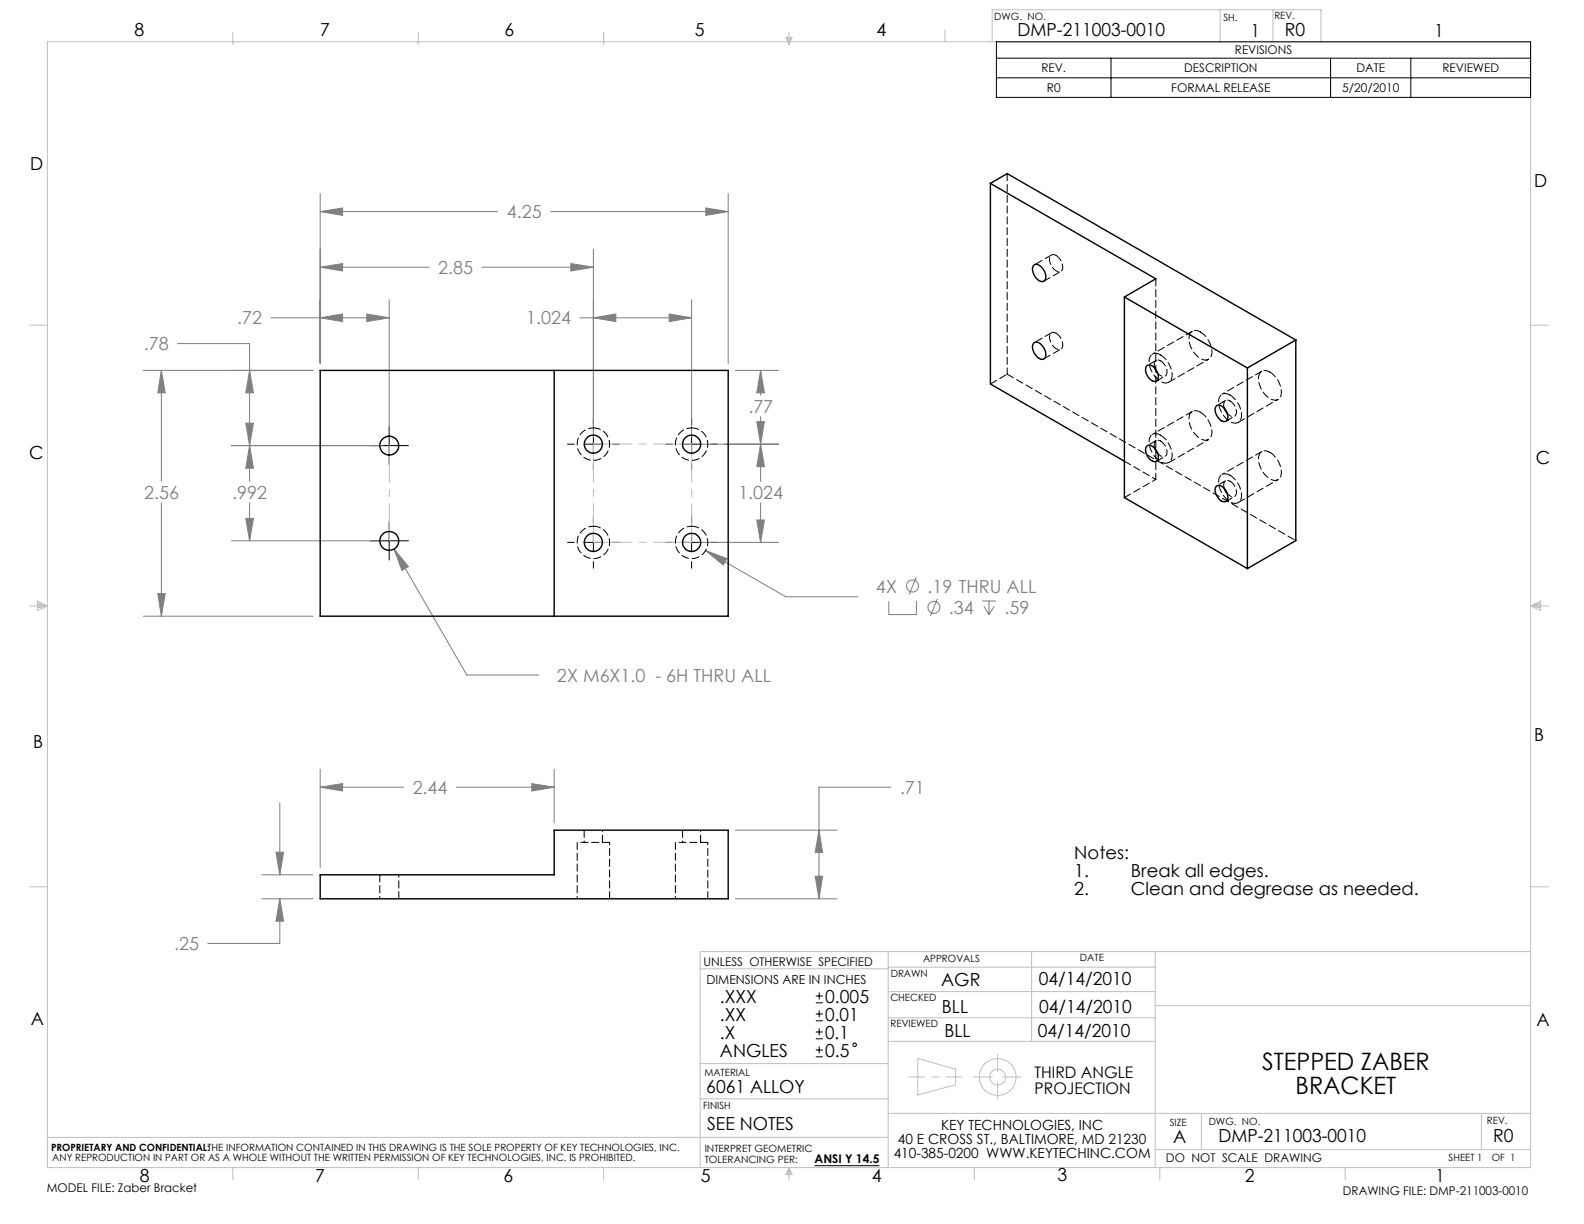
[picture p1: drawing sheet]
<svg xmlns="http://www.w3.org/2000/svg" width="279mm" height="216mm" viewBox="0 0 279 216" stroke-linecap="round" stroke-linejoin="round" font-family="sans-serif">
<g fill="none" stroke="#c0c0c0" stroke-width=".18">
<path d="M8.4 7.4h261.6v198.6h-261.6zM41.1 5.7v2.1M73.8 5.7v2.1M106.5 5.7v2.1M138.6 6.6h1.1l-.5 1.2zM138.9 6.6l.3 1.2M139.2 5.7v2.1M139.5 6.6l-.3 1.2M166.7 5.3v2.1M175 7.4v-5.7h58v5.7M215.2 1.7v5.7M224.5 1.7v5.7"/>
<path d="M5.2 57.4h3.2M270 57.4h3.2M5.2 106.9h3.2M6.6 106l1.8 .9-1.8 .8zM6.6 106.4l1.8 .5M6.6 106.6l1.8 .3M8.4 106.9l-1.8 .2M270 106.9h3.2M270 106.9l1.7 .2M270 106.9l1.7-.9v1.7zM271.7 106.6l-1.7 .3M271.7 106.4l-1.7 .5"/>
<path d="M5.2 156.4h3.2M270 156.4h3.2M123.5 170.9h33.2M156.7 167.9v38.1M156.7 179.5h47.1M156.7 174.9h47.1M156.7 170.6h47.1M182 167.9v15.8M203.8 167.9v38.1M203.8 177.4h66.2M270 167.9h-146.5v38.1M123.5 193.8h33.2"/>
<path d="M123.5 187.6h33.2M156.7 196.4h113.3M156.7 183.7h47.1M161.9 186.7l6.7 1.9v2.7l-6.7 1.8zM171.7 190h3.3M176 186v3.1M176 190.9v3M176.8 190h3.3M211.9 196.4v6.4M261.3 196.4v6.4M8.4 200.6h148.3M41.1 206v2.1"/>
<path d="M73.8 206v2.1M106.5 206v2.1M139.2 206v2.1M139.2 206l.5 1.2h-1.1zM139.2 206l-.3 1.2M139.2 206l.3 1.2M171.9 206v2.1M203.8 202.8h66.2M204.6 206v2.1M237.3 206v2.1"/>
<circle cx="176" cy="190" r="1.4"/>
<circle cx="176" cy="190" r="3.2"/>
</g>
<path d="M169.7 190h-9.4" fill="none" stroke="#c0c0c0" stroke-width=".18" stroke-dasharray="15.2 1.3 1.3 1.3" stroke-dashoffset="12.5"/>
<g fill="none" stroke="#808080" stroke-width=".18">
<path d="M56.5 37.3l3.9-.6v1.3zM56.5 34.1v30M56.5 37.3h31.3M97.1 37.3h31.3M124.5 36.7l3.9 .6-3.9 .7zM128.4 34.1v30M47.8 56.1h20.9M56.5 56.1l3.9-.7v1.3zM56.5 47.1l3.9-.6v1.3zM56.5 47.1h19.2M64.7 55.4l4 .7-4 .6zM68.7 52.9v24.4"/>
<path d="M85 47.1h19.7M100.7 46.5l4 .6-4 .7zM102.3 56.1h19.7M104.7 56.1l3.9-.7v1.3zM104.7 44v33.1M118 55.4l4 .7-4 .6zM122 52.9v24.2M25.3 65.3h29.9M28.5 65.3l.6 4h-1.3zM28.5 65.3v19.6M31.3 60.6h12.7v24.3M40.9 78.6h26.5"/>
<path d="M43.4 74.6h1.3l-.7 4zM44 65.3l.7 4h-1.3zM44 78.6l.7 4h-1.3zM123.3 78.4h14M129.7 65.3h7.6M133.5 74.4h1.3l-.6 4zM134.2 78.4l.6 3.9h-1.3zM134.2 65.3l.6 4h-1.3zM134.2 65.3v4.4M134.2 73.5v11.4M28.5 88.7v20M40.9 95.4h26.5"/>
<path d="M43.4 91.4h1.3l-.7 4zM44 88.7v6.7M69.5 96.8l2.5 3.1-1.1 .7zM69.5 96.8l12.8 22.3h12.7M123.3 95.7h14M124.5 97.1l3.7 1.4-.6 1.2zM124.5 97.1l14.1 8.2h12.7M133.5 91.7h1.3l-.6 4zM134.2 88.7v7M25.3 108.7h29.9M27.8 104.7h1.3l-.6 4zM156.8 106v2.4h4.8v-2.4"/>
<path d="M161.6 101.8l-1.2 3.1M165.3 105.6l-1.2 3.1M173.2 106h2.5M173.6 107l.8 1.4M174.4 106v2.4M175.4 107l-1 1.4M56.5 138.9l3.9-.7v1.3zM56.5 135.7v17.3M56.5 138.9h14.7M80.5 138.9h17.3M93.8 138.2l4 .7-4 .6zM97.8 135.7v9.5"/>
<path d="M157.2 138.9h-12.7v19.6M46.2 154.3h9M46.2 158.5h9M48.7 150.3h1.3l-.6 4zM49.4 158.5l.6 4h-1.3zM49.4 158.5v7.9h-12.7M49.4 141.6v12.7M129.7 158.5h17.9M129.7 146.4h17.9M143.8 154.6h1.3l-.6 3.9zM144.5 146.4l.6 4h-1.3z"/>
<circle cx="161" cy="103.4" r="1.06"/>
<circle cx="164.7" cy="107.1" r="1.07"/>
</g>
<g fill="none" stroke="#000" stroke-width=".18">
<path d="M175.8 7.4h94.2v9.8h-94.2zM175.8 10.3h94.2M175.8 13.7h94.2M196 10.3v6.9M234.7 10.3v6.9M248.8 10.3v6.9M65.3 78.6h6.7M68.7 75.2v6.8M100.1 78.4h1.2M103 78.4h3.4M104.7 73.8v1.2M104.7 76.7v3.3"/>
<path d="M108.1 78.4h1.1M117.4 78.4h1.2M120.3 78.4h3.4M122 73.8v1.2M122 76.7v3.3M125.4 78.4h1.1M65.3 95.4h6.7M68.7 92v6.8M100.1 95.7h1.2M103 95.7h3.4M104.7 81.7v1.2M104.7 91.1v1.2"/>
<path d="M104.7 94v3.4M104.7 99.1v1.1M108.1 95.7h1.1M117.4 95.7h1.2M120.3 95.7h3.4M122 81.7v1.2M122 91.1v1.2M122 94v3.4M122 99.1v1.1M125.4 95.7h1.1"/>
</g>
<path d="M68.7 78.6v16.8" fill="none" stroke="#c0c0c0" stroke-width=".18" stroke-dasharray="15.2 1.3 1.3 1.3" stroke-dashoffset="8.7"/>
<path d="M104.7 78.3h17.3M104.7 78.3v17.4M122 78.3v17.4M104.7 95.7h17.3" fill="none" stroke="#c0c0c0" stroke-width=".18" stroke-dasharray="15.2 1.3 1.3 1.3" stroke-dashoffset="8.5"/>
<path d="M28.5 65.3l.6 4h-1.3zM27.8 104.7h1.3l-.6 4zM56.5 37.3l3.9-.6v1.3zM124.5 36.7l3.9 .6-3.9 .7zM56.5 56.1l3.9-.7v1.3zM64.7 55.4l4 .7-4 .6zM56.5 47.1l3.9-.6v1.3zM100.7 46.5l4 .6-4 .7zM44 65.3l.7 4h-1.3zM43.4 74.6h1.3l-.7 4zM44 78.6l.7 4h-1.3zM43.4 91.4h1.3l-.7 4zM134.2 78.4l.6 3.9h-1.3zM133.5 91.7h1.3l-.6 4zM104.7 56.1l3.9-.7v1.3zM118 55.4l4 .7-4 .6zM124.5 97.1l3.1 2.6 .6-1.2zM69.5 96.8l1.4 3.8 1.1-.7zM134.2 65.3l.6 4h-1.3zM133.5 74.4h1.3l-.6 4zM48.7 150.3h1.3l-.6 4zM49.4 158.5l.6 4h-1.3zM143.8 154.6h1.3l-.6 3.9zM144.5 146.4l.6 4h-1.3zM93.8 138.2l4 .7-4 .6zM56.5 138.9l3.9-.7v1.3z" fill="#808080"/>
<g fill="none" stroke="#000" stroke-width=".25">
<path d="M174.7 32.3l29.2 16.9-5.6 3.2M174.7 32.3l3-1.7 50.9 29.4M174.7 32.3v35.4l23.6 13.7M182.4 46.7a1.71 1.71 0 0 1 1.9 1.3l.1 .4a.84 .84 0 0 1 0 .9 .84 .84 0 0 1-.8 .3 2.29 2.29 0 0 1-1.3-2.7zM198.3 52.4l21.7 12.5M198.3 52.4v35.4l21.7 12.5M228.6 60l-8.6 4.9M228.6 60v35.4l-8.6 4.9M56.5 65.3h71.9v43.4h-71.9zM97.8 65.3v43.4M182.4 60.4a1.41 1.41 0 0 1 1.7 1l.3 .7a.84 .84 0 0 1 0 .9 .84 .84 0 0 1-.8 .4 2.29 2.29 0 0 1-1.3-2.8zM202.2 64.6a1.02 1.02 0 0 1 1.6 .5l.2 .3a1.31 1.31 0 0 1-.1 1.8 1.96 1.96 0 0 1-1.8-2.4z"/>
<path d="M202.2 78.8a.87 .87 0 0 1 1.4 .2 1.86 1.86 0 0 1 .5 2.3 1.21 1.21 0 0 1-1.6-.7l-.4-1zM203.7 65l.5 .8M203.7 79.1l.5 .9M214.6 71.5a1.35 1.35 0 0 1 1.7 1l.2 .7a.78 .78 0 0 1 0 .8 .78 .78 0 0 1-.8 .3 2.17 2.17 0 0 1-1.2-2.6zM216 72l.5 .9M220 64.9v35.4M214.5 85.8a1.01 1.01 0 0 1 1.6 .5 1.51 1.51 0 0 1 .1 2.2 1.97 1.97 0 0 1-1.8-2.5zM216 86.2l.5 .8M56.5 154.3h41.3v-7.9h30.6v12.1h-71.9z"/>
<circle cx="68.7" cy="78.6" r="1.66"/>
<circle cx="104.7" cy="78.3" r="1.59"/>
<circle cx="122" cy="78.3" r="1.59"/>
<circle cx="68.7" cy="95.4" r="1.67"/>
<circle cx="104.7" cy="95.7" r="1.59"/>
<circle cx="122" cy="95.7" r="1.59"/>
</g>
<g fill="none" stroke="#000" stroke-width=".18" stroke-dasharray="1.3 .6">
<path d="M177.7 30.6v35.4M184.1 49.6l3-1.7M185.5 45l-3 1.7M185.5 58.7l-3 1.7M186.3 45a2.41 2.41 0 0 1 1 2.7 .92 .92 0 0 1-1.4-.3 2.02 2.02 0 0 1-.6-2.4 .87 .87 0 0 1 1 0M186.3 58.8a2.41 2.41 0 0 1 1 2.6 1.1 1.1 0 0 1-1.7-.5l-.3-.7a1.06 1.06 0 0 1 .5-1.6l.5 .2M203.9 49.2v35.4M210.3 58.4l-7 4.1M211.7 58.6a4.2 4.2 0 0 1 1.9 4.2 1.18 1.18 0 0 1-1.9 .4 3.8 3.8 0 0 1-1.7-4.5 1.25 1.25 0 0 1 1.7-.1M104.7 75.5a2.88 2.88 0 0 1 2.6 4 2.88 2.88 0 0 1-4.7 .8 2.88 2.88 0 0 1 1.1-4.7l1-.1M122 75.5a2.88 2.88 0 0 1 2.6 4 2.88 2.88 0 0 1-4.7 .8 2.88 2.88 0 0 1 1.1-4.7l1-.1M174.7 67.7l3-1.7"/>
<path d="M177.7 66l50.9 29.4M184.1 63.3l3-1.7M203.7 65l-.1-.3a.79 .79 0 0 1 .1-.9 .79 .79 0 0 1 .8-.3l.2 .1M203.7 79.1a.87 .87 0 0 1-.1-1 .87 .87 0 0 1 .9-.4l.2 .1M203.9 63.6l-1.5 .9M203.9 77.7l-1.5 .9M204 67.2l1.5-.9M204.7 62.6a4.2 4.2 0 0 1 1.9 4.3 1.18 1.18 0 0 1-1.9 .4 4.2 4.2 0 0 1-1.9-4.3 1.18 1.18 0 0 1 1.9-.4M204.7 63.6a2.2 2.2 0 0 1 1 2.6 1 1 0 0 1-1.5-.4M204.7 76.8a4.2 4.2 0 0 1 1.9 4.2 1.21 1.21 0 0 1-1.9 .5 4.3 4.3 0 0 1-1.9-4.3 1.18 1.18 0 0 1 1.9-.4M204.7 77.8a2.2 2.2 0 0 1 1 2.5 1 1 0 0 1-1.5-.3M206.2 67.4l7-4"/>
<path d="M210.3 72.6l-7 4M211.7 72.7a4.2 4.2 0 0 1 1.9 4.2 1.21 1.21 0 0 1-1.9 .5 3.9 3.9 0 0 1-1.7-4.6 1.25 1.25 0 0 1 1.7-.1M216 72a.87 .87 0 0 1-.2-.9 .87 .87 0 0 1 .9-.5l.3 .1M216.2 70.6l-1.5 .9M216.3 74.3l1.5-.9M217 69.7a4 4 0 0 1 1.9 4.2 1.27 1.27 0 0 1-2.3 .2 4.2 4.2 0 0 1-1.5-4 1.18 1.18 0 0 1 1.9-.4M217 70.7a2.13 2.13 0 0 1 .9 2.5 .84 .84 0 0 1-1.3-.2l-.1-.1M218.4 74.5l7-4.1M222.6 65.5l-7.1 4M222.6 79.7l-7.1 4M224 65.6a4.2 4.2 0 0 1 1.9 4.3 1.32 1.32 0 0 1-2.2 .2 4 4 0 0 1-1.6-4 1.21 1.21 0 0 1 1.9-.5M224 79.8a4.2 4.2 0 0 1 1.9 4.2 1.32 1.32 0 0 1-2.2 .2 4 4 0 0 1-1.6-4 1.18 1.18 0 0 1 1.9-.4"/>
<path d="M104.7 92.8a2.87 2.87 0 0 1 2.5 4.2 2.87 2.87 0 0 1-4.9 .4 2.87 2.87 0 0 1 1.9-4.5l.5-.1M122 92.8a2.87 2.87 0 0 1 2.5 4.2 2.87 2.87 0 0 1-4.9 .4 2.87 2.87 0 0 1 1.9-4.5l.5-.1M198.3 81.4l5.6 3.2M198.3 87.8l5.6-3.2M204 81.4l1.5-.9M206.2 81.6l7-4.1M216 86.2l-.1-.3a.76 .76 0 0 1 .1-.9 .76 .76 0 0 1 1-.1M216.2 84.8l-1.5 .9M216.3 88.4l1.5-.8M217 83.8a4.1 4.1 0 0 1 1.9 4.3 1.28 1.28 0 0 1-2.3 .2 4.2 4.2 0 0 1-1.5-4 1.23 1.23 0 0 1 1.9-.5M217 84.9a2.35 2.35 0 0 1 1.1 2.3 .68 .68 0 0 1-.6 .4 .68 .68 0 0 1-.6-.2l-.4-.4M218.4 88.7l7-4.1"/>
<path d="M67 154.3v4.2M70.3 158.5v-4.2M101.8 148.6v9.9M103 146.4v2.2M106.3 148.6v-2.2M107.5 148.6h-5.7M107.5 158.5v-9.9M119.1 148.6v9.9M120.4 146.4v2.2M123.6 148.6v-2.2M124.8 148.6h-5.7M124.8 158.5v-9.9"/>
</g>
<g fill="none" stroke="#000" stroke-width=".18">
<path d="M143.9 176.9h1.2M143.9 175.7h1.2M143.9 178.9h1.2M144.5 175v1.3M144.5 178.2v1.3M143.9 180.1h1.2M143.9 183.2h1.2M143.9 182h1.2M143.9 186.4h1.2M143.9 185.2h1.2M144.5 181.4v1.2M144.5 184.6v1.2"/>
<path d="M143.7 205.6h11.4"/>
<circle cx="150.8" cy="184.3" r=".31"/>
</g>
<g font-size="4.2">
<text x="222.6" y="188.7">STEPPED ZABER</text>
<text x="228.5" y="192.9">BRACKET</text>
</g>
<g font-size="3.2">
<text x="23.7" y="6.3">8</text>
<text x="56.5" y="6.4">7</text>
<text x="89" y="6.4">6</text>
<text x="122.6" y="6.4">5</text>
<text x="154.6" y="6.3">4</text>
<text x="179.5" y="6.4">DMP-211003-0010</text>
<text x="220.6" y="6.5">1</text>
<text x="226.6" y="6.4">R0</text>
<text x="253" y="6.6">1</text>
<text x="5.3" y="30">D</text>
<text x="270.6" y="32.9">D</text>
<text x="5.2" y="81">C</text>
<text x="270.9" y="81.9">C</text>
<text x="5.8" y="132">B</text>
<text x="270.6" y="130.7">B</text>
<text x="189.5" y="151.6">Notes:</text>
<text x="189.5" y="154.7">1.</text>
<text x="199.5" y="154.7">Break all edges.</text>
<text x="189.5" y="157.9">2.</text>
<text x="199.5" y="157.9">Clean and degrease as needed.</text>
<text x="166" y="173.9">AGR</text>
<text x="183.2" y="173.8">04/14/2010</text>
<text x="127" y="176.9">.XXX</text>
<text x="145.6" y="176.9">0.005</text>
<text x="166.2" y="178.8">BLL</text>
<text x="183.3" y="178.6">04/14/2010</text>
<text x="5.4" y="180.9">A</text>
<text x="127" y="180.1">.XX</text>
<text x="127" y="183.2">.X</text>
<text x="145.6" y="180">0.01</text>
<text x="145.6" y="183.2">0.1</text>
<text x="166.6" y="182.9">BLL</text>
<text x="183" y="183">04/14/2010</text>
<text x="271" y="181">A</text>
<text x="127" y="186.4">ANGLES</text>
<text x="145.6" y="186.4">0.5</text>
<text x="124.6" y="192.8">6061 ALLOY</text>
<text x="124.7" y="199.4">SEE NOTES</text>
<text x="207" y="201.6">A</text>
<text x="214.9" y="201.5">DMP-211003-0010</text>
<text x="263.4" y="201.4">R0</text>
<text x="24.7" y="208.4">8</text>
<text x="55.6" y="208.5">7</text>
<text x="88.8" y="208.4">6</text>
<text x="123.6" y="208.4">5</text>
<text x="153.8" y="208.4">4</text>
<text x="186.6" y="208.3">3</text>
<text x="219.6" y="208.4">2</text>
<text x="253.2" y="208.5">1</text>
</g>
<g font-size="3.2" fill="#808080">
<text x="89.4" y="38.5">4.25</text>
<text x="77.3" y="48.3">2.85</text>
<text x="41.9" y="57.2">.72</text>
<text x="92.8" y="57.2">1.024</text>
<text x="25.4" y="61.8">.78</text>
<text x="132" y="72.8">.77</text>
<text x="25.4" y="88">2.56</text>
<text x="41" y="88">.992</text>
<text x="130.2" y="88">1.024</text>
<text x="154.5" y="104.5">4X</text>
<text x="163.6" y="104.5">.19 THRU ALL</text>
<text x="167.4" y="108.3">.34</text>
<text x="177.2" y="108.3">.59</text>
<text x="98.2" y="120.2">2X M6X1.0 - 6H THRU ALL</text>
<text x="72.8" y="140">2.44</text>
<text x="158.8" y="140">.71</text>
<text x="30.7" y="167.6">.25</text>
</g>
<g font-size="2.8">
<text x="182.5" y="190.1">THIRD ANGLE</text>
<text x="182.5" y="192.9">PROJECTION</text>
</g>
<g font-size="2.5">
<text x="158.4" y="201.9">40 E CROSS ST., BALTIMORE, MD 21230</text>
<text x="166" y="199.4">KEY TECHNOLOGIES, INC</text>
<text x="157.6" y="204.3">410-385-0200 WWW.KEYTECHINC.COM</text>
</g>
<text font-size="2.2" x="124.6" y="173.7">DIMENSIONS ARE IN INCHES</text>
<g font-size="2.1">
<text x="217.8" y="9.6">REVISIONS</text>
<text x="183.7" y="12.8">REV.</text>
<text x="184.7" y="16.2">R0</text>
<text x="206.6" y="16.2">FORMAL RELEASE</text>
<text x="208.9" y="12.8">DESCRIPTION</text>
<text x="236.8" y="16.2">5/20/2010</text>
<text x="239.3" y="12.8">DATE</text>
<text x="254.4" y="12.8">REVIEWED</text>
<text x="124.1" y="170.3">UNLESS OTHERWISE SPECIFIED</text>
<text x="143.7" y="205.2">ANSI Y 14.5</text>
<text x="205.7" y="205">DO NOT SCALE DRAWING</text>
<text x="8.2" y="210.3">MODEL FILE: Zaber Bracket</text>
<text x="236.9" y="210.7">DRAWING FILE: DMP-211003-0010</text>
</g>
<g font-size="1.8">
<text x="175.4" y="3.5">DWG. NO.</text>
<text x="215.8" y="3.6">SH.</text>
<text x="224.8" y="3.3">REV.</text>
<text x="157.1" y="172.3">DRAWN</text>
<text x="162.8" y="169.7">APPROVALS</text>
<text x="190.5" y="169.5">DATE</text>
<text x="157.1" y="176.6">CHECKED</text>
<text x="157.1" y="181.2">REVIEWED</text>
<text x="124.2" y="189.8">MATERIAL</text>
<text x="124.1" y="195.6">FINISH</text>
<text x="9" y="203">PROPRIETARY AND CONFIDENTIAL:THE INFORMATION CONTAINED IN THIS DRAWING IS THE SOLE PROPERTY OF KEY TECHNOLOGIES, INC.</text>
<text x="124.3" y="203.1">INTERPRET GEOMETRIC</text>
<text x="206.3" y="198.5">SIZE</text>
<text x="213.2" y="198.5">DWG. NO.</text>
<text x="262.3" y="198.2">REV.</text>
<text x="9.2" y="204.8">ANY REPRODUCTION IN PART OR AS A WHOLE WITHOUT THE WRITTEN PERMISSION OF KEY TECHNOLOGIES, INC. IS PROHIBITED.</text>
<text x="124.3" y="205.2">TOLERANCING PER:</text>
<text x="255.5" y="204.8">SHEET 1</text>
<text x="263.1" y="204.8">OF 1</text>
</g>
</svg>
